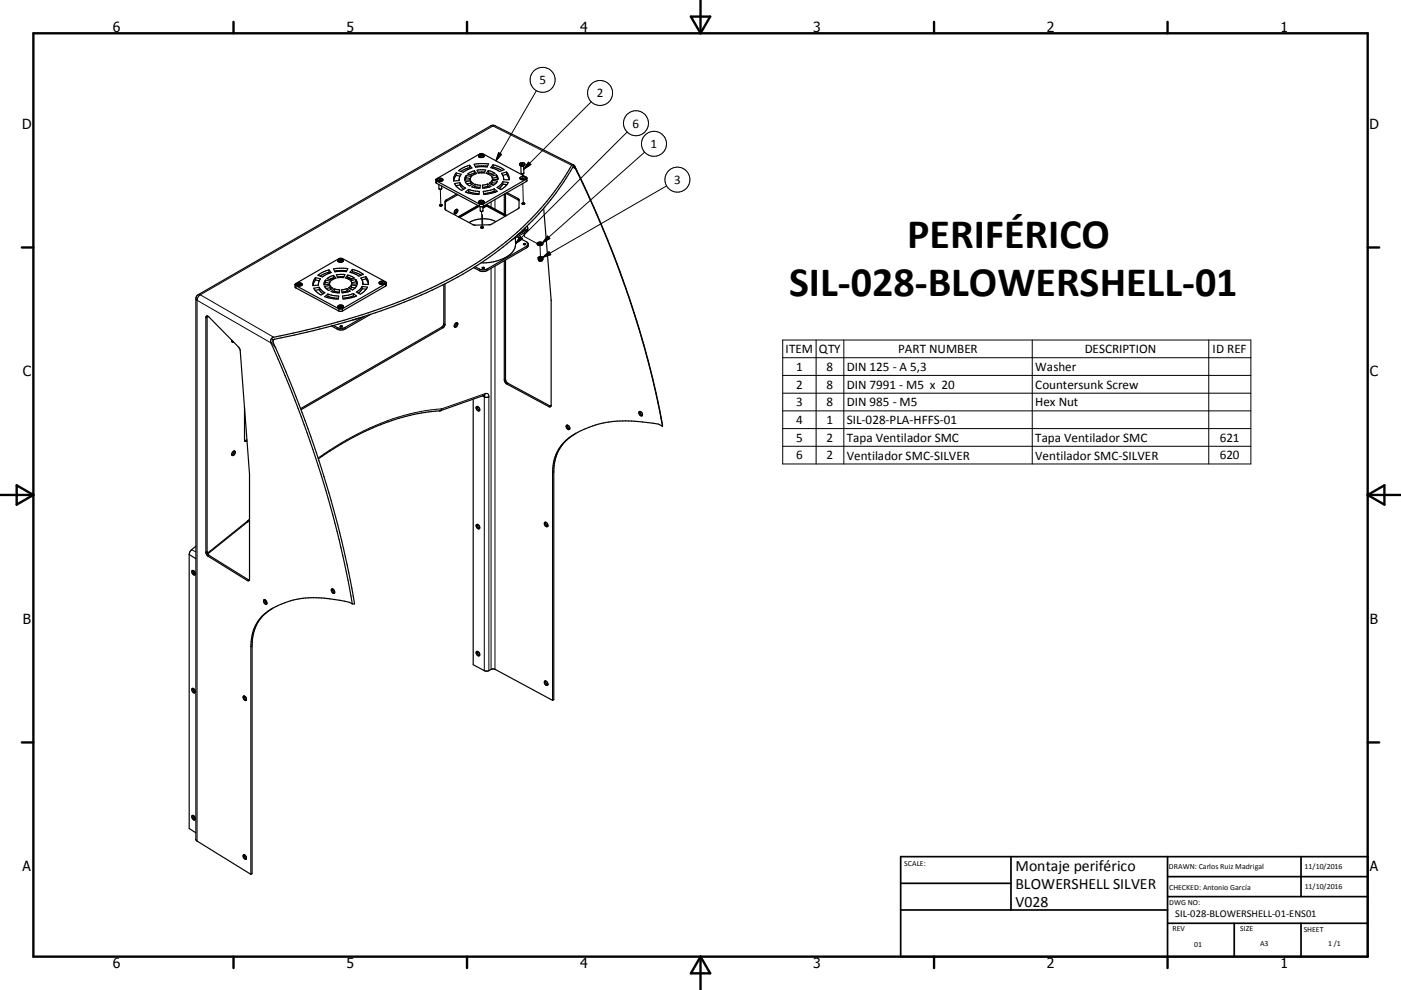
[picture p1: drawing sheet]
<svg xmlns="http://www.w3.org/2000/svg" width="420mm" height="297mm" viewBox="0 0 420 297" stroke-linecap="round" stroke-linejoin="round" font-family="sans-serif">
<g fill="none" stroke="#000" stroke-width=".3">
<path d="M147.2 37.7l.6 .1M147.8 37.8l23.6 11.8M147.8 37.8l-87.8 50.6M148.4 37.7l-.6 .1M160.8 27.2l-12.1 21M177.3 30.5l-20.3 20.3M188 39.6l-33.4 33.5M130.9 54.3v.7M132 56.8l.2 5M133.8 60v.4M144.4 49.8v.2M144.5 51.6v.2"/>
<path d="M147.2 57.7v.3M147.3 55.3h.1M148.4 57.6v.1M148.4 59.9v2.8M149.5 45.8l.9 .5-1.7 1.9zM155.3 59.6v.4M156.7 52.2v1.7M156.7 55l.2 6.3M157.7 53.8l.1 .7M158.4 48.7l.7 .7-2.1 1.4zM171.7 50.2l.8 .4M171.8 49.4l.2 .7"/>
<path d="M172.3 49.9l1 2.2M193.3 45.6l-30.7 27.3M199.8 55.8l-37.1 21.4M133.5 60.4v.4M133.5 62.7h.1M143.7 61.2l.1 .7M144.4 63.5l.1 5M144.6 64.4l.1 3.1M144.8 62h.1M144.9 61.2v.7M147.2 60.5v1.6M148.4 79.8v121"/>
<path d="M156 70.9l.7 .8-2.1 1.4zM157.2 70.6v-.7v1.1l3.9 2.1M157.7 69v.5M157.9 73.9v.4M161.9 73.7l.1 3.9M162.7 77.2l1.9-1.7 .5 .9zM164.2 70.8l.6 .8-2.2 1.3zM58.7 89.6l.4 .5M59.1 90.1v162.2M59.1 90.1l22.1 12.8M59.4 88.4h.6M60 88.4l22 12.8"/>
<path d="M60 88.4l-.5 .5-.4 1.2M62.1 95.1l-.4 .2M88.7 85.7v.7M101.1 98.3v.5M101.5 92.6l.1 .7M102.7 92.6v.7M103.5 98.2v.5M115.6 85.2v.7M132.5 98.1l.3 .2M133.1 97.1l.3 .2M143.7 80.7v.5M146.1 80.7v.5"/>
<path d="M147.2 80.5v120.3M81.1 102.5l1.6 1.9M81.4 101.5l.5 .6M145 118.6l.2 .5v82.1M145.5 118.1l-13.1 4.6M145.5 118.1a.76 .76 0 0 1 1.1 .7v82.4M145.5 118.1l-.4 .5M151.5 113.8l-.3 .2M152.3 115l-.4 .2M234.7 102h140.3v37.2h-140.3zM234.7 107.3h140.3M234.7 112.6h140.3"/>
<path d="M234.7 118h140.3M244.7 102v37.2M253 102v37.2M309.5 102v37.2M362.4 102v37.2M73.5 132.2l.4 .2M132.4 122.7a71.1 71.1 0 0 0-33.6 12.4l-3.4 2.3M132.4 122.7l-.7 .6M132.4 122.7l-.3 .5M164.9 121.8l-.4 .2M234.7 123.3h140.3M234.7 128.6h140.3"/>
<path d="M234.7 133.9h140.3M74.3 156.2l-12.1 9.7M74.3 156.2l-.1 .4M74.3 156.2l.1 .1M74.4 156.5h.1M74.4 156.3v.1M74.4 156.4v.1M74.8 155.7l-.5 .5M166 141.6l-.3 .2M57.5 164.9l1.2 .7M62.1 165.4l-.4 .2M62.8 166.7l-.4 .2"/>
<path d="M74.5 173.9l-.4 .2M75.6 193.8l-.4 .2"/>
<circle cx="162.7" cy="23.9" r="3.8"/>
<circle cx="179.9" cy="27.9" r="3.7"/>
<circle cx="190.7" cy="37" r="3.7"/>
<circle cx="196.1" cy="43.2" r="3.7"/>
<circle cx="203.1" cy="53.9" r="3.7"/>
</g>
<g fill="none" stroke="#000" stroke-width=".36">
<path d="M130.6 54l.1 .8 .2 .2 13 7M131.2 53.8a.82 .82 0 0 0 .7 .6 .82 .82 0 0 0 .9-.5M131.6 55.4l.1 1.3M131.7 56.7l.3 .1M131.9 53.7v.3M131.9 53.7l-.2 .3h.3M131.9 53.7l.2 .1M131.9 54h-.1M131.9 54h.1M132.1 53.8v.2M132.1 53.8l-.1 .2M132.3 56.7l-.3 .1"/>
<path d="M132.4 55.8l-.1 .9M132.7 53.9a.94 .94 0 0 1-1.6 .1M132.7 53.9l-.1 .4M132.8 53.9a.85 .85 0 0 0-.9-.5 .85 .85 0 0 0-.7 .7l.2 .2M136.3 55.1l1.6-.3 .6 .9 1.1 .7-1.2 .7-1.5-1.1zM136.8 51.9l1.5 .4-.5 .9-.1 1-1.7 .1M136.8 51.9v.7M136.8 51.9l-.6 1-.2 1.4M136.8 52.6l1.1 .3M136.8 52.6l-.8 1.7M136.9 58.2l-3.4 2v2.6M137.2 58.4l-3.7 2.3"/>
<path d="M137.5 51.2l1.7-1.1 1.6-.5 .7 .8-2.7 1.3zM137.9 54.8v.7M137.9 55.5l1.1 1.3M137.9 55.5l-1.2 .2M139.5 54.5l1.6-.2 .8 .8-1.1 .7zM139.5 57.6l1-.8 3.2 .6-.1 .9-1.9-.1zM139.8 52.6l1.5 .4-.3 1-1.7 .1 .1-.9zM139.8 52.6v.7M139.8 53.3l1.2 .3M139.8 53.3l-.4 .8M140.2 52.2l2-1 .7 .8-1.3 .7zM140.5 56.8v.7"/>
<path d="M140.5 57.5l3.1 .6M140.5 57.5l-.4 .3M140.8 49.6v.7M140.8 50.3l.3 .3M140.8 50.3l-2.7 1.1M141.1 54.3v.6M141.1 54.9l.3 .5M141.1 54.9l-1.2 .2M141.4 56.1l1-.8 1.6 .3-.1 .9zM142.2 49.3l1.8-.2 2.5 .1-.5 .9-3.4 .1zM142.2 51.2v.7M142.2 51.9l.3 .3"/>
<path d="M142.2 51.9l-1.3 .6M142.4 55.3v.7M142.4 56l-.3 .2M142.4 56l1.5 .3M143 51.1l2.6-.1-.4 .9h-1.8zM143.5 46.8v.2M143.5 47a1.25 1.25 0 0 0 1.5 .1M143.5 47l.2 .2M144.3 46.6v.2M144.3 46.8l-.1 .1M144.3 46.6l-.3 .1 .4 .2M144.3 46.8l.1 .1"/>
<path d="M144.3 46.6h.2M144.5 46.6v.2M144.5 46.6l-.1 .3M144.6 55.6l1.6-.4 1 .7-2.5 .6zM144.9 57.4l3.2-.7 1 .7-1.6 .5-2.5 .4zM145 47l-.1 .1M145.1 46.6l-.1 .5M145.1 46.6a.99 .99 0 0 0-1.6 .2M145.1 46.6a.87 .87 0 0 1-.7 .6 .87 .87 0 0 1-.9-.4M145.1 46.7l-.1 .3M145.3 51.6l-2 .1M146.2 49.8l-3.7 .1"/>
<path d="M146.2 55.2v.7M146.2 55.9l-1.5 .3M146.2 55.9l.4 .2M146.4 51.2l2 .8-1.3 .6-1.4-.6zM146.4 51.2v.6M146.4 51.8l1.3 .5M146.4 51.8l-.2 .3M146.7 55l.8-.9 1.6 .2-1.3 1.3zM147.3 55.2v.1M147.3 55.3l.6 .3M147.3 52.9l1.5-.4 .4 .5 .1 .9-1.7-.1zM147.5 54.1l.1 .7"/>
<path d="M147.6 54.8l-.4 .5M147.6 54.8l1.1 .2M147.8 49.4l1.6 .5 1.7 1-1.3 .6-1.2-.7-1.5-.5zM147.8 49.4l.1 .7M147.9 50.1l-.3 .3M147.9 50.1l2.6 1.1M148.1 56.7v.7M148.1 57.4l.4 .2M148.1 57.4l-3.1 .7M148.8 52.5l.1 .6M148.9 53.1l.4 .8M148.9 53.1l-1.3 .4"/>
<path d="M149.7 56.5l.6 .3M150.8 54.5l1.6 .2-.4 .7M150.8 54.5v.8M150.8 55.3l1.2 .1M150.8 54.5l-.7 1-1.1 .7 1.2 .7 1.8-1.5M150.8 55.3l-1.2 1.3M151 53.5v.4M151.2 58.2v6M151.5 58v6.4M151.6 58l4 2.3M151.9 51.6l-1.5 .4 .4 .6M151.9 51.6v.7"/>
<path d="M151.9 51.6l.6 1 .1 1.4-1.6-.1-.2-1.3M151.9 52.3l-1.2 .3M151.9 52.3l.7 1.5M152 57.8l3.5 1.9 .1 2.7-8.6 5-5.1 .1-8.4-4.7M155.8 49.3a.86 .86 0 0 0 .7 .5 .86 .86 0 0 0 .8-.5M155.8 49a.73 .73 0 0 1 .9-.3 .73 .73 0 0 1 .5 .8 .79 .79 0 0 1-.8 .2 .79 .79 0 0 1-.6-.7zM156.1 49.8l.1 2.1 .2 .2M156.3 53.9h.4M156.3 49.2v.1M156.4 52.1h.5M156.4 52.1h.2M156.6 49.3l-.1 .1"/>
<path d="M156.6 49.1v.2M156.6 49.1l-.3 .1M156.6 49.3v.1M156.6 49.1l.2 .2-.2 .1-.3-.2M156.6 53.9h.2M156.9 52.1l-.2 .1M157 49.7l.1 2.2-.2 .2M157.1 53.9v-.2a.45 .45 0 0 0-.8 .2M157.1 53.9a.44 .44 0 0 0 .4-.6 .44 .44 0 0 0-.6-.3 .63 .63 0 0 0-.7 0 .63 .63 0 0 0-.2 .7l.3 .2M157.1 53.9h-.4M157.2 49.6l-.5 .3-.7-.2M157.3 49.2v.1"/>
<path d="M158 53.4v.7l-.2 .4-12.9 7.4M158 53.4l-.3-.3-12.8-6.9-.8-.1-13.2 7.5-.3 .4M158 53.4l-.3 .4-12.8 7.4-.6 .1-.6-.1-12.8-6.9-.3-.3M171.9 49.5l-.3-.1a90.4 90.4 0 0 1-37.7 34.7 205.4 205.4 0 0 1-52.2 17.2 1.31 1.31 0 0 0-.5 1.6 326.2 326.2 0 0 1 24.4 78.3M171.9 49.5l.2 .1a294.4 294.4 0 0 1 26.5 78.3M171.9 49.5l-23.5-11.8-1-.1-88 50.8-.5 .6-.2 162.8 .4 .5 16.1 10M101.3 78.3a1.06 1.06 0 0 0 1.5 .2M101.4 78.1a.89 .89 0 0 0 1.5 .1M101.4 78.3l.1 .2M102.1 78l.3 .2-.2 .1M102.1 78l-.2 .1 .3 .2M102.1 78.2l.1 .1"/>
<path d="M102.1 78v.2M102.1 78.2v.1M102.9 78.4l-.1 .1M102.9 78l-.1 .5M102.9 78.2a.83 .83 0 0 0-.8-.5 .83 .83 0 0 0-.8 .6M102.9 78.2v.2M132.4 61.8h-.4M133.5 60.8v2M136.9 62.8a1.05 1.05 0 0 1-.7 1.1M136.9 62.8a.67 .67 0 0 1 .2 .9 .67 .67 0 0 1-.9 .2M136.9 62.8l-.5 .4-.2 .7M143.3 61.6l-5.9 3.4"/>
<path d="M143.4 61.7l-5.9 3.4M143.5 60.6v.2M143.5 61.8l-5.8 3.4M143.5 60.5v.3M143.5 60.5v.1M143.5 60.8l.2 .1M143.7 61.9l-5.9 3.4M143.7 61.9h.1M143.7 61.9l.2 .1M143.9 62l.2 1.4M144.1 63.4h.5M144.1 63.4h.1"/>
<path d="M144.2 68.1a.36 .36 0 0 1 .4-.2 .36 .36 0 0 1 .2 .5 .37 .37 0 0 1-.4 .1 .37 .37 0 0 1-.2-.4zM144.3 60.6l-.1 .1M144.3 60.4v.2M144.3 60.4l-.2 .2 .3 .1 .1-.3M144.3 60.6l.1 .1M144.3 60.4h.2M144.5 68.4h-.1M144.5 60.4v.2M144.7 63.4h-.1M144.7 62h-.8M144.8 62.3l1.1-.7 5.7 3.2M144.8 62v1.3l-.5 .2"/>
<path d="M144.9 61.9l-.2 .1M145.1 60.4v.1M145.1 60.4a.87 .87 0 0 1-.8 .6 .87 .87 0 0 1-.8-.4M145.1 60.4a.97 .97 0 0 0-1.6 .1M145.1 61.8l-.2 .1M145.1 60.5l-.2 .4M145.1 60.5a.96 .96 0 0 1-1.6 .3M145.8 61.3l6.1 3.3M145.9 61.5l5.9 3.2M145.9 61.5l-1.1 .7M145.9 61.5v.3M145.9 61.8l5.6 3"/>
<path d="M145.9 61.8l-1.1 .7M148.7 66.5a8.5 8.5 0 0 0-8 .3M151.2 78.2l.1 36.2 .6 .8 12.6 6.8 .7-.1M151.5 78l.1 36.2 .7 .8 12.9 6.9M154.5 71.4l.1 1.8a5.3 5.3 0 0 1-3.9 4.5 14.9 14.9 0 0 1-6.5 1.2M155.1 71.1l2.8 1.5a.7 .7 0 0 1 .4 .6 .7 .7 0 0 1-.4 .7l-11.8 6.8a2.6 2.6 0 0 1-2.4 0l-1.3-.7M156.6 61a.38 .38 0 0 1 .4-.2 .38 .38 0 0 1 .2 .4 .39 .39 0 0 1-.4 .1 .39 .39 0 0 1-.2-.3zM156.8 68.9l.4 .3M156.9 68.8l.5 .3M156.9 73.2a.34 .34 0 0 1 .4-.2 .34 .34 0 0 1 .3 .3l-.4 .1zM157 68.8l.5 .2-2 1.2M157.1 61.3h-.4"/>
<path d="M157.5 68.4l-.3 .2M158 67.9l.2 .4M158.2 68.4v.6l-.3 .4-4.6 2.7M158.2 68.3l-.3 .6-2.9 1.7M158.4 73.2v.6l-.5 .5-12 7a2.61 2.61 0 0 1-2.2-.1l-1.7-.9M161.1 73.1a1.03 1.03 0 0 0 1.6 0M161.2 72.9a.91 .91 0 0 1 .9-.3 .91 .91 0 0 1 .6 .7l-.1 .1a.81 .81 0 0 1-.9 .3 .81 .81 0 0 1-.5-.8zM161.4 77.7l.6 .2M161.5 73a.44 .44 0 0 1 .5-.2 .44 .44 0 0 1 .3 .4l-.6 .1zM161.6 77.1a.48 .48 0 0 1 .6-.2 .48 .48 0 0 1 .3 .6 .48 .48 0 0 1-.7 .3 .48 .48 0 0 1-.2-.7zM162 77.9l.7-.3v.3M162 77.9l.1 .2"/>
<path d="M162.3 73.1l-.3-.1-.5 .2M162.3 77.5a.3 .3 0 0 0-.3-.3 .3 .3 0 0 0-.3 .3h.1M162.3 77.5h-.5M162.4 77.5a.33 .33 0 0 0-.4-.4 .33 .33 0 0 0-.3 .4l.1 .1M162.6 78a.61 .61 0 0 1-.5 .4 .61 .61 0 0 1-.6-.4M162.7 73v.1M162.7 77.9l-.2-.8a.64 .64 0 0 0-.9 0 .64 .64 0 0 0 .1 1h.4M162.7 77.9l-.6 .2M163 62.5l2.2 27.6v31.8M62.1 94.8l.5 .3 9 9.1 .4 .8 2.8 37.3-.1 31.7M62.1 94.8l-.4 .3v70.7l.7 1.1 11.7 7.2 .6-.1M62.1 94.8v70.8l.5 1 12.1 7.4"/>
<path d="M89 85.2l.2 .5M89.7 85.1l-.2 .3h.3M89.7 85.4h.1M89.7 85.1l.3 .1M89.7 85.1v.3M90 85.2l-.2 .2M90 85.2v.1M90.5 85.1a1.02 1.02 0 0 0-1.5 .1M90.5 85.1a.78 .78 0 0 1-.7 .7 .78 .78 0 0 1-.8-.6M90.5 85.1a.86 .86 0 0 1-.7 .6 .86 .86 0 0 1-.8-.4M90.5 85.2l-.1 .5M94.1 86.5l1.6-.3 .7 .9 1 .7-1.1 .7-1.6-1.1z"/>
<path d="M94.6 83.3l1.5 .3-.4 .7M94.6 83.3v.7M94.6 83.3l-.6 1-.2 1.4M94.6 84l1.1 .3M94.6 84l-.8 1.7M95.3 82.6l1.2-.8 2.1-.8 .7 .8-2.6 1.3zM95.5 85.3v.3M95.7 84.3l-.2 1.3-1.7 .1M95.7 86.2v.7M95.7 86.9l1.2 1.2M95.7 86.9l-1.2 .2M97.3 85.9l1.6-.2 .9 .8-1.2 .7z"/>
<path d="M97.3 89l1-.8 3.3 .6-.2 .9-1.8-.1zM97.6 84l-.4 .9-.1 .5 1.7-.1M97.6 84l1.5 .4-.3 .9M97.6 84v.7M97.6 84.7l1.2 .3M97.6 84.7l-.4 .7M98 83.6l2-1 .7 .8-1.3 .7zM98.3 88.2v.7M98.3 88.9l3.1 .6M98.3 88.9l-.3 .3M98.6 81v.7M98.6 81.7l.3 .2"/>
<path d="M98.6 81.7l-2.7 1.1M98.8 85.2v.1M98.9 85.7v.6M98.9 86.3l.3 .5M98.9 86.3l-1.2 .2M99.3 87.5l.9-.8 1.6 .2-.1 1zM100 80.7l1.8-.2 2.5 .1-.5 .9-3.4 .1zM100 82.6v.7M100 83.3l.3 .3M100 83.3l-1.3 .6M100.2 83.4l-1.4 .5M100.2 86.7v.7"/>
<path d="M100.2 87.4l1.5 .3M100.2 87.4l-.3 .2M101.3 91.9l.1 .3M101.3 92.1l.1 .1M101.4 92.2a1.19 1.19 0 0 0 1.4 .1M101.4 92.2l.1 .1M101.7 83.2l-.5 .1M102 97.8h.5l.1 .2a.33 .33 0 0 1-.3 .2 .33 .33 0 0 1-.3-.4zM102.1 91.7l-.2 .3 .3 .1 .1-.3M102.1 91.7v.3M102.1 91.7l.2 .1M102.1 92l-.1 .1"/>
<path d="M102.1 92l.1 .1M102.3 91.8v.2M102.4 86.9l1.6-.3 1 .7-2.4 .6zM102.7 88.8l3.2-.7 1 .7-1.6 .5-2.4 .4zM102.9 91.8l-.2 .5M102.9 91.8a.86 .86 0 0 0-.8-.3 .86 .86 0 0 0-.7 .6 .96 .96 0 0 0 1.5-.2M102.9 91.8l-.1 .4M103 83.2l-1.7 .1-.5-.8 2.6-.1-.4 .9-.9-.1M103.1 83l-1.9 .1M104 81.2l-3.7 .1M104 86.6l.1 .7M104.1 87.3l-1.6 .3"/>
<path d="M104.1 87.3l.3 .2M104.2 83.4l1.2 .3M104.3 82.5l1.9 .9-1.3 .6-1.4-.6zM104.3 82.5v.7M104.3 83.2l1.3 .5M104.3 83.2l-.3 .3M104.5 86.4l.8-.9 1.7 .2-1.3 1.3zM105.3 85.5l.1 .7M105.4 86.2l-.4 .5M105.4 86.2l1.1 .2M105.6 80.8l-.7 .9 .6 .1M105.6 80.8l.1 .7"/>
<path d="M105.6 80.8l2.1 .7 1.3 .8-1.4 .6-2.1-1.1M105.7 81.5l-.3 .3M105.7 81.5l2.6 1.1M105.9 88.1l.1 .7M106 88.8l.3 .2M106 88.8l-3.2 .7M106.7 83.8l-1.6 .5 .3 .9h1.7M106.7 83.8l.4 .9v.5M106.7 83.8v.7M106.7 84.5l.4 .7M106.7 84.5l-1.3 .4M106.8 87.6l1.1-.8 .7-.9 1.6 .2-.7 1-1.5 1.2z"/>
<path d="M107.7 95.4l-2.1 .6M108.6 85.9v.7M108.6 86.6l1.2 .2M108.6 86.6l-1.2 1.4M108.8 84.9v.4M109.2 94.9l-5.7 3.3a2.61 2.61 0 0 1-2.4 .1l-1.2-.7M109.7 83l-1.5 .4 .4 .6M109.7 83v.7M109.7 83l.6 1 .1 1.3h-1.6l-.2-1.3M109.7 83.7l-1.1 .3M109.7 83.7l.7 1.5M111.1 94.3l-7.8 4.5a2.62 2.62 0 0 1-2.2 0l-1.7-1"/>
<path d="M113.7 84.9a1.07 1.07 0 0 0 1.6 .1M113.7 84.7v.2M113.7 84.7v.1M113.7 84.7a.88 .88 0 0 1 .9-.4 .88 .88 0 0 1 .7 .7M113.7 84.9l.2 .3M114.3 84.7l-.1 .1 .2 .1M114.3 84.7v.2M114.6 84.6l.1 .3h-.3M114.6 84.9h-.2M114.6 84.6v.3M114.6 84.6l-.3 .1M114.6 84.9h.1"/>
<path d="M115.2 84.6l.1 .4M115.3 84.8a.94 .94 0 0 1-1.6 0v.1M115.3 85l-.2 .1M115.8 84.8v.8l-.2 .3-12.9 7.4-.6 .1-.5-.1-13-7-.1-.9M115.8 84.8l-13.1-7.2-.6-.1-.6 .1-12.8 7.4-.2 .4M115.8 84.8l-.2 .4-13.3 7.5-.8-.1-12.8-6.9-.2-.3M133.1 85.3v11.8l-.5 .9-42.5 24.6M133.4 85.1v12.2l-.4 .9-42.7 24.7M136.9 96.8a1.06 1.06 0 0 1-.7 1.1M136.9 96.8a1.06 1.06 0 0 0-.7 1.1M136.9 96.8a.72 .72 0 0 1 .2 .9 .72 .72 0 0 1-.8 .4l-.1-.2M144.6 80.3a.29 .29 0 0 1 .3-.2 .29 .29 0 0 1 .2 .4z"/>
<path d="M69.5 102.1v.4l.5 .1M69.7 102.3l-.2 .1M141.9 119.7v79.7l3.7 1.9h.8l1.2-.6 .8 .1 17.3 9.3M144.6 118.8l.9 .4 1.1-.1M145.1 118.6l-13 4.6a67.4 67.4 0 0 0-32 11.4l-4.7 3.1M70.2 135.3a1.07 1.07 0 0 1-.7 1.2M70.2 135.3l-.4 .3-.3 .9M70.2 135.3a.72 .72 0 0 1 .2 .9 .72 .72 0 0 1-.9 .4v-.1M73.3 122.3v9.9M73.3 132.2l.3 .2 .4-.1M74 131.9l-.7 .3M142.8 122.1a.71 .71 0 0 1 .9 .3 .71 .71 0 0 1-.2 .9 .99 .99 0 0 1-.7-1.2z"/>
<path d="M143.1 121.9a1 1 0 0 0 .7 1.2M169.8 127.6a.71 .71 0 0 1 .9 .4 .71 .71 0 0 1-.2 .9 .99 .99 0 0 1-.7-1.3zM170.1 127.5a.99 .99 0 0 0 .7 1.2M172.7 130a12.4 12.4 0 0 0-6.7 11.1v68.8l-.3 .2M191.6 123.5a.71 .71 0 0 1 .9 .4 .71 .71 0 0 1-.2 .9 .99 .99 0 0 1-.7-1.3zM191.9 123.4a1.03 1.03 0 0 0 .7 1.2M198.6 127.9a293.7 293.7 0 0 0-26.4-77.7l-.3-.2a90.9 90.9 0 0 1-39.2 35.5 197.6 197.6 0 0 1-44.5 15l-5.8 1.3a.71 .71 0 0 0-.5 1.1 325.3 325.3 0 0 1 24.4 78.3h-.7M198.6 127.9l-1.2-.7a40.5 40.5 0 0 0-18.9 .3 19 19 0 0 0-10.7 6.8 13.1 13.1 0 0 0-2.1 7.5v68.3M74.8 156l-12.5 10.2M142.8 157.4a.71 .71 0 0 1 .9 .4 .71 .71 0 0 1-.2 .9 .99 .99 0 0 1-.7-1.3zM143.1 157.3a1 1 0 0 0 .7 1.2M163.3 156.8a.71 .71 0 0 1 .8 .3 .71 .71 0 0 1-.2 .9 1 1 0 0 1-.6-1.2z"/>
<path d="M163.5 156.7a1.1 1.1 0 0 0 .8 1.1M56.7 166.3v82.3l2 1.2M56.7 166.3l2 1.3M57.6 171.2a.72 .72 0 0 1 .8 .4 .72 .72 0 0 1-.2 .9 .98 .98 0 0 1-.6-1.3zM57.9 171.2l.1 .6 .5 .5M58.7 163.9l-1.6 1.4-.4 1M79.4 179.9l.1 .7 .5 .5M99.4 176.8a.72 .72 0 0 1 .8 .4 .72 .72 0 0 1-.2 .8h-.1a1.03 1.03 0 0 1-.5-1.2zM99.7 176.7l.2 .8 .4 .3M79.1 180a.72 .72 0 0 1 .8 .4 .72 .72 0 0 1-.2 .9l-.1-.1a1.03 1.03 0 0 1-.5-1.2zM81.7 182.5a12.2 12.2 0 0 0-6.1 11.3v68.3l-.4 .2M105.6 181.2a18.9 18.9 0 0 0-6.7-1.5 24.3 24.3 0 0 0-20.3 5.2 12.5 12.5 0 0 0-3.4 9.1v68.3"/>
<path d="M142.8 195.5a.71 .71 0 0 1 .9 .4 .71 .71 0 0 1-.2 .9 .99 .99 0 0 1-.7-1.3zM143.1 195.4a.99 .99 0 0 0 .7 1.2M57.6 206.6a.72 .72 0 0 1 .8 .4 .72 .72 0 0 1-.2 .9 1.01 1.01 0 0 1-.6-1.3zM57.9 206.5l.1 .7 .5 .5M73 208.9a.72 .72 0 0 1 .8 .4 .72 .72 0 0 1-.2 .9l-.2-.1a1.03 1.03 0 0 1-.4-1.2zM73.3 208.8l.1 .7 .5 .5M163.3 204.4a.71 .71 0 0 1 .8 .3 .71 .71 0 0 1-.2 .9 1 1 0 0 1-.6-1.2zM163.5 204.3a1.05 1.05 0 0 0 .8 1.1M57.6 244.7a.74 .74 0 0 1 .8 .4 .74 .74 0 0 1-.2 .9 1.03 1.03 0 0 1-.6-1.3zM57.9 244.6l.1 .7 .5 .5M73 256.5a.72 .72 0 0 1 .8 .4 .72 .72 0 0 1-.2 .9l-.2-.1a1.03 1.03 0 0 1-.4-1.2zM73.3 256.5l.1 .6 .5 .5"/>
<circle cx="132.1" cy="61.6" r=".33"/>
</g>
<g fill="#000">
<circle cx="145.1" cy="118.6" r=".18"/>
<circle cx="132.1" cy="123.2" r=".18"/>
<circle cx="74.4" cy="156.5" r=".18"/>
</g>
<g fill="none" stroke="#000" stroke-width=".71">
<path d="M10 10h400v277h-400zM70 6.6v3.4M140 6.6v3.4M207.1 5h5.8l-2.9 5zM210 0v10M280 6.6v3.4M350 6.6v3.4M6.6 74.2h3.4M410 74.2h3.5M0 148.5h10M5 145.6l5 2.9-5 2.9zM410 148.5h10.1"/>
<path d="M410 148.5l5.1-2.9v5.8zM6.6 222.7h3.4M410 222.7h3.5M70 287v3.4M140 287v3.4M210 287v10M210 287l2.9 5h-5.8zM280 287v3.4M350 287v3.4"/>
</g>
<path d="M270 257h140v30h-140zM303.1 257v16M350 257v30M390.1 257v12M270 265h33.1M270 273h80M350 277h60M350 269h60M350 263h60M370 277v10M390.1 277v10" fill="none" stroke="#000" stroke-width=".51"/>
<path d="M149.5 45.8l.9 .5-1.7 1.9zM158.4 48.7l.7 .7-2.1 1.4zM156 70.9l.7 .8-2.1 1.4zM164.2 70.8l.6 .8-2.2 1.3zM162.7 77.2l1.9-1.7 .5 .9z" fill="#000" stroke="#000" stroke-width=".3"/>
<g font-size="12.6">
<text x="271.9" y="74.5">PERIFÉRICO</text>
<text x="236.6" y="88.9">SIL-028-BLOWERSHELL-01</text>
</g>
<g font-size="4.7">
<text x="304.5" y="261.2">Montaje periférico</text>
<text x="304.5" y="266.6">BLOWERSHELL SILVER</text>
<text x="304.5" y="272">V028</text>
</g>
<g font-size="4.2">
<text x="33.9" y="9.6">6</text>
<text x="103.9" y="9.6">5</text>
<text x="173.9" y="9.6">4</text>
<text x="243.8" y="9.6">3</text>
<text x="313.9" y="9.6">2</text>
<text x="383.9" y="9.6">1</text>
<text x="6.7" y="38.7">D</text>
<text x="410.5" y="38.7">D</text>
<text x="6.9" y="112.9">C</text>
<text x="410.7" y="112.9">C</text>
<text x="6.9" y="187.1">B</text>
<text x="410.7" y="187.1">B</text>
<text x="6.8" y="261.4">A</text>
<text x="410.7" y="261.4">A</text>
<text x="33.9" y="290.4">6</text>
<text x="103.9" y="290.4">5</text>
<text x="173.9" y="290.4">4</text>
<text x="243.8" y="290.4">3</text>
<text x="313.9" y="290.4">2</text>
<text x="383.9" y="290.4">1</text>
</g>
<g font-size="3.9">
<text x="161.7" y="25.2">5</text>
<text x="178.9" y="29.1">2</text>
<text x="189.7" y="38.3">6</text>
<text x="195.1" y="44.4">1</text>
<text x="202.1" y="55.2">3</text>
<text x="235.5" y="105.9">ITEM</text>
<text x="245.5" y="105.9">QTY</text>
<text x="269.2" y="105.9">PART NUMBER</text>
<text x="325.2" y="105.9">DESCRIPTION</text>
<text x="363.6" y="105.9">ID REF</text>
<text x="238.7" y="111.3">1</text>
<text x="247.8" y="111.3">8</text>
<text x="253.9" y="111.3">DIN 125 - A 5,3</text>
<text x="310.4" y="111.3">Washer</text>
<text x="238.7" y="116.6">2</text>
<text x="247.8" y="116.6">8</text>
<text x="253.9" y="116.6">DIN 7991 - M5 x 20</text>
<text x="310.4" y="116.7">Countersunk Screw</text>
<text x="238.7" y="121.8">3</text>
<text x="247.8" y="121.8">8</text>
<text x="253.9" y="121.8">DIN 985 - M5</text>
<text x="310.4" y="121.8">Hex Nut</text>
<text x="238.7" y="127.2">4</text>
<text x="247.8" y="127.2">1</text>
<text x="253.9" y="127.2">SIL-028-PLA-HFFS-01</text>
<text x="238.7" y="132.5">5</text>
<text x="238.7" y="137.8">6</text>
<text x="247.8" y="132.5">2</text>
<text x="247.8" y="137.8">2</text>
<text x="253.9" y="132.6">Tapa Ventilador SMC</text>
<text x="253.9" y="137.9">Ventilador SMC-SILVER</text>
<text x="310.4" y="132.6">Tapa Ventilador SMC</text>
<text x="310.4" y="137.9">Ventilador SMC-SILVER</text>
<text x="365.7" y="132.5">621</text>
<text x="365.7" y="137.8">620</text>
</g>
<text font-size="3.1" x="352.3" y="275.3">SIL-028-BLOWERSHELL-01-ENS01</text>
<g font-size="2.4">
<text x="271.1" y="259.7">SCALE:</text>
<text x="350.4" y="260.8">DRAWN: Carlos Ruiz Madrigal</text>
<text x="391.1" y="260.6">11/10/2016</text>
<text x="350.5" y="267">CHECKED: Antonio García</text>
<text x="391.2" y="266.7">11/10/2016</text>
<text x="350.5" y="271.4">DWG NO:</text>
<text x="351.5" y="279.3">REV</text>
<text x="371.9" y="279.4">SIZE</text>
<text x="390.9" y="279.6">SHEET</text>
<text x="358.1" y="284.1">01</text>
<text x="377.8" y="283.9">A3</text>
<text x="398.2" y="283.8">1 /1</text>
</g>
</svg>
